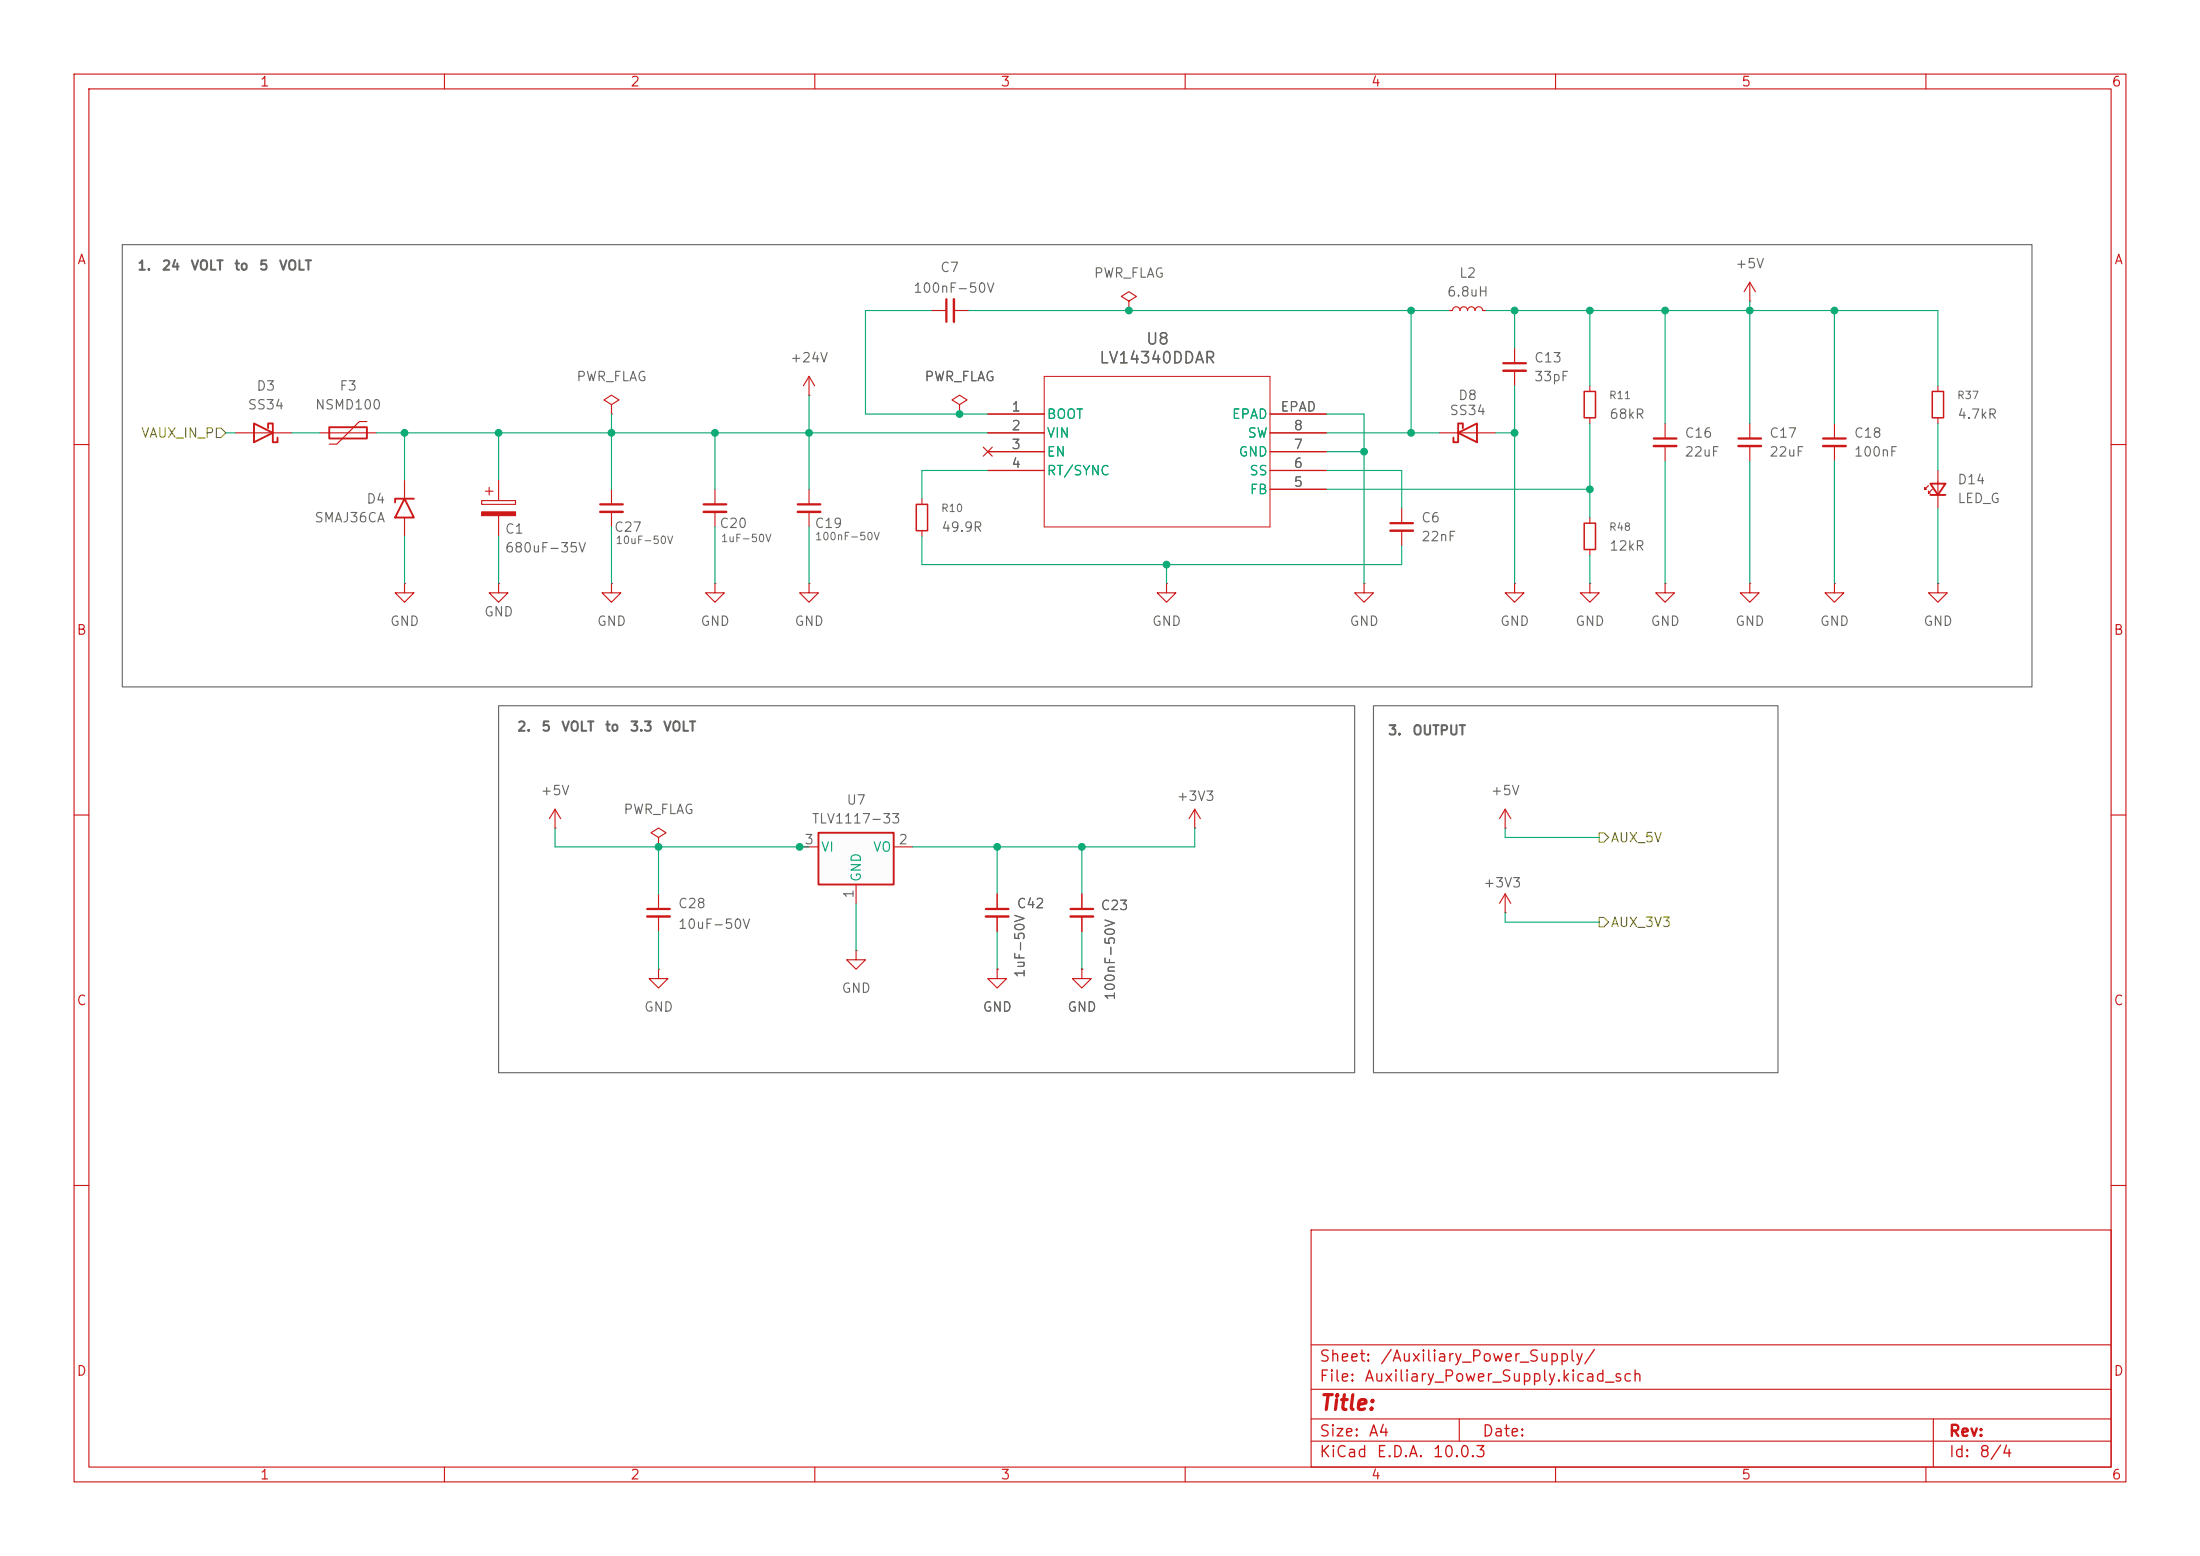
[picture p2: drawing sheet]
<svg xmlns="http://www.w3.org/2000/svg" width="297mm" height="210mm" viewBox="0 0 297 210" stroke-linecap="round" stroke-linejoin="round" font-family="sans-serif">
<g fill="none" stroke="#cc1918" stroke-width=".15">
<path d="M10 10h277v190h-277zM12 12h273v186h-273zM60 10v2M110 10v2M160 10v2M210 10v2M260 10v2M236.2 38.1v2.5M236.2 38.1l-.7 1.3M236.2 38.1l.8 1.3M31.7 58.4h7.7M43.2 58.4h7.6"/>
<path d="M49.5 56.9h-1l-3 3h-1.1M109.2 53.3h.1M109.2 50.8l-.7 1.3M109.2 50.8l.8 1.3M109.2 50.8v2.5M125.7 41.9h2.1M128.8 41.9h2M129.5 54.6l1.1-.6-1.1-.7-1 .7 1 .6v1.3M129.5 55.9h.1M133.3 58.4h7.7M133.3 55.9h7.7M152.4 40.6l1-.6-1-.6-1 .6 1 .6v1.3"/>
<path d="M152.4 41.9h.1M171.4 58.4h7.7M171.4 55.9h7.7M194.3 58.4h7.6M195.6 41.9h.5a.51 .51 0 0 1 .5-.5 .51 .51 0 0 1 .5 .5 .51 .51 0 0 1 .5-.5 .51 .51 0 0 1 .5 .5 .51 .51 0 0 1 .5-.5 .51 .51 0 0 1 .5 .5 .51 .51 0 0 1 .5-.5 .51 .51 0 0 1 .6 .5h.5M204.5 47v2M204.5 50v2.1M214.6 52.1v.7M214.6 56.4v.8M224.8 57.2v2M236.2 40.6h.1M236.2 57.2v2"/>
<path d="M247.6 57.2v2M261.6 52.1v.7M261.6 56.4v.8M10 60h2M54.6 78.7v1.3h1.3l-1.3 1.3-1.3-1.3h1.3M54.6 78.7h.1M54.6 64.8v2.5M54.6 69.9v2.5M65 67.6h4.6v.5h-4.6zM65.5 66.3h1M66 65.8v1M67.3 78.7v1.3h1.3l-1.3 1.3-1.3-1.3h1.3"/>
<path d="M67.3 78.7h.1M67.3 64.8v2.8M67.3 69.6v2.8M109.2 78.7v1.3h1.3l-1.3 1.3-1.3-1.3h1.3M109.2 78.7h.1M109.2 66v2.1M109.2 69.1v2M124.5 67.3v.8M124.5 71.6v.8M133.3 61h7.7M133.3 63.5h7.7M157.5 78.7v1.3h1.2l-1.2 1.3-1.3-1.3h1.3"/>
<path d="M157.5 78.7h.1M171.4 61h7.7M171.4 63.5h7.7M171.4 66h7.7M184.1 78.7v1.3h1.3l-1.3 1.3-1.2-1.3h1.2M184.1 78.7h.1M189.2 68.6v2M189.2 71.6v2.1M204.5 78.7v1.3h1.2l-1.2 1.3-1.3-1.3h1.3M204.5 78.7h.1M214.6 78.7v1.3h1.3l-1.3 1.3-1.2-1.3h1.2M214.6 78.7h.1"/>
<path d="M214.6 69.9v.7M214.6 74.2v.7M224.8 78.7v1.3h1.3l-1.3 1.3-1.3-1.3h1.3M224.8 78.7h.1M224.8 60.2v2M236.2 78.7v1.3h1.3l-1.3 1.3-1.3-1.3h1.3M236.2 78.7h.1M236.2 60.2v2M247.6 78.7v1.3h1.3l-1.3 1.3-1.2-1.3h1.2M247.6 78.7h.1M247.6 60.2v2M260.3 65.5l-.5 .5v-.2v.2h.3"/>
<path d="M260.9 66l-.6 .5v-.2v.2h.3M261.6 78.7v1.3h1.3l-1.3 1.3-1.3-1.3h1.3M261.6 78.7h.1M261.6 63.5v5.1M285 60h2M10 110h2M203.2 111.8h.1M203.2 109.2l-.8 1.3M203.2 109.2l.8 1.3M203.2 109.2v2.6M285 110h2M115.6 128.3v1.2h1.2l-1.2 1.3-1.3-1.3h1.3"/>
<path d="M115.6 128.3h.1M134.6 120.7v2M134.6 123.7v2M146 120.7v2M146 123.7v2M203.2 123.2h.1M203.2 120.7v2.5M203.2 120.7l-.8 1.2M203.2 120.7l.8 1.2M10 160h2M177 166h108v32h-108zM285 160h2"/>
<path d="M60 198v2M110 198v2M160 198v2M177 194.5h108M177 191.5h108M177 187.5h108M177 181.5h108M197 191.5v3M210 198v2M260 198v2M261 191.5v6.5"/>
</g>
<path d="M34.3 57.2l2.5 1.2-2.5 1.3zM36.2 57.8v-.6h.6v2.5h.7v-.6M44.4 57.7h5.1v1.5h-5.1zM196.8 58.4l2.6-1.2v2.5zM197.5 57.8v-.6h-.7v2.5h-.6v-.6M54.6 67.3l1.3 2.6h-2.6zM55.9 67.3h-2.6v.5M260.6 65.3h2l-1 1.5zM260.6 66.8h2" fill="none" stroke="#cc1918" stroke-width=".25"/>
<path d="M127.8 40.4v3M202.9 49h3.1M223.3 59.2h3M234.7 59.2h3M246.1 59.2h3.1M107.7 68.1h3M187.7 70.6h3.1M133.1 122.7h3M144.5 122.7h3.1" fill="none" stroke="#cc1918" stroke-width=".3"/>
<path d="M128.8 40.4v3M202.9 50h3.1M107.7 69.1h3M187.7 71.6h3.1M223.3 60.2h3M234.7 60.2h3M246.1 60.2h3.1M133.1 123.7h3M144.5 123.7h3.1" fill="none" stroke="#cc1918" stroke-width=".33"/>
<path d="M65 69.1h4.6v.5h-4.6z" fill="#cc1918" stroke="#cc1918" stroke-width=".15"/>
<path d="M213.9 52.8h1.5v3.6h-1.5zM260.9 52.8h1.5v3.6h-1.5zM123.7 68.1h1.5v3.5h-1.5zM213.9 70.6h1.5v3.6h-1.5z" fill="none" stroke="#cc1918" stroke-width=".2"/>
<path d="M141 50.8h30.4v20.3h-30.4z" fill="none" stroke="#cc1918" stroke-width=".14"/>
<path d="M110.5 112.4h10.1v7h-10.1z" fill="#fcfcfc"/>
<path d="M110.5 112.4h10.1v7h-10.1z" fill="none" stroke="#cc1918" stroke-width=".25"/>
<g fill="none" stroke="#cc1918" stroke-width=".15">
<path d="M82.5 54.6l1.1-.6-1.1-.7-1 .7 1 .6v1.3M82.5 55.9h.1M129.5 55.9h.1M133.3 55.9h7.7M133.3 58.4h7.7M171.4 55.9h7.7M171.4 58.4h7.7M82.5 78.7v1.3h1.3l-1.3 1.3-1.2-1.3h1.2M82.5 78.7h.1M82.5 66v2.1M82.5 69.1v2M96.5 78.7v1.3h1.3l-1.3 1.3-1.3-1.3h1.3"/>
<path d="M96.5 78.7h.1M96.5 66v2.1M96.5 69.1v2M132.7 60.4l1.3 1.2M133.3 61h7.7M133.3 63.5h7.7M134 60.4l-1.3 1.2M171.4 61h7.7M171.4 63.5h7.7M171.4 66h7.7M74.9 111.8h.1M74.9 109.2l-.7 1.3"/>
<path d="M74.9 109.2l.8 1.3M74.9 109.2v2.6M88.9 113l1-.6-1-.6-1 .6 1 .6v1.3M88.9 114.3h.1M107.9 114.3h2.6M115.6 119.4v2.5M120.6 114.3h2.6M161.3 111.8h.1M161.3 109.2l-.8 1.3M161.3 109.2l.8 1.3M161.3 109.2v2.6M88.9 130.8v1.3h1.3l-1.3 1.3-1.3-1.3h1.3"/>
<path d="M88.9 130.8h.1M88.9 120.7v2M88.9 123.7v2M134.6 130.8v1.3h1.3l-1.3 1.3-1.3-1.3h1.3M134.6 130.8h.1M134.6 120.7v2M134.6 123.7v2M146 130.8v1.3h1.3l-1.3 1.3-1.2-1.3h1.2M146 130.8h.1M146 120.7v2M146 123.7v2"/>
</g>
<path d="M81 68.1h3.1M95 68.1h3M87.4 122.7h3" fill="none" stroke="#cc1918" stroke-width=".3"/>
<path d="M81 69.1h3.1M95 69.1h3M87.4 123.7h3" fill="none" stroke="#cc1918" stroke-width=".33"/>
<path d="M29.2 57.8h.6l.7 .6-.7 .7h-.6zM215.9 112.4h.6l.7 .6-.7 .7h-.6zM215.9 123.8h.6l.7 .7-.7 .6h-.6z" fill="none" stroke="#848400" stroke-width=".15"/>
<g fill="none" stroke="#0dab76" stroke-width=".15">
<path d="M30.5 58.4h1.2M39.4 58.4h3.8M50.8 58.4h82.5M54.6 58.4v6.4M67.3 58.4v6.4M82.5 55.9v10.1M96.5 58.4v7.6M109.2 53.3v12.7M125.7 41.9h-8.9v14h16.5M130.8 41.9h64.8M179.1 58.4h15.2M179.1 55.9h5v22.8"/>
<path d="M190.5 41.9v16.5M200.7 41.9h60.9v10.2M201.9 58.4h2.6M204.5 41.9v5.1M204.5 52.1v26.6M214.6 41.9v10.2M214.6 57.2v12.7M224.8 41.9v15.3M236.2 40.6v16.6M247.6 41.9v15.3M261.6 57.2v6.3M54.6 72.4v6.3"/>
<path d="M67.3 72.4v6.3M82.5 71.1v7.6M96.5 71.1v7.6M109.2 71.1v7.6M124.5 72.4v3.8h64.7v-2.5M133.3 63.5h-8.8v3.8M157.5 76.2v2.5M179.1 63.5h10.1v5.1M179.1 66h35.5M179.1 61h5M214.6 74.9v3.8M224.8 62.2v16.5"/>
<path d="M236.2 62.2v16.5M247.6 62.2v16.5M261.6 68.6v10.1M74.9 111.8v2.5h34.3M88.9 114.3v6.4M134.6 114.3v6.4M146 114.3v6.4M161.3 111.8v2.5h-38.1M203.2 111.8v1.2h12.7M88.9 125.7v5.1M115.6 121.9v6.4M134.6 125.7v5.1"/>
<path d="M146 125.7v5.1M203.2 123.2v1.3h12.7"/>
</g>
<path d="M16.5 33h257.8v59.7h-257.8zM67.3 95.3h115.6v49.5h-115.6zM185.4 95.3h54.6v49.5h-54.6z" fill="none" stroke="#666" stroke-width=".15"/>
<g fill="#0dab76" stroke="#0dab76" stroke-width=".14">
<circle cx="224.8" cy="41.9" r=".46"/>
<circle cx="214.6" cy="41.9" r=".46"/>
<circle cx="247.6" cy="41.9" r=".46"/>
<circle cx="236.2" cy="41.9" r=".46"/>
<circle cx="190.5" cy="58.4" r=".46"/>
<circle cx="214.6" cy="66" r=".46"/>
<circle cx="109.2" cy="58.4" r=".46"/>
<circle cx="96.5" cy="58.4" r=".46"/>
<circle cx="67.3" cy="58.4" r=".46"/>
<circle cx="82.5" cy="58.4" r=".46"/>
<circle cx="54.6" cy="58.4" r=".46"/>
<circle cx="88.9" cy="114.3" r=".46"/>
<circle cx="134.6" cy="114.3" r=".46"/>
<circle cx="107.9" cy="114.3" r=".46"/>
<circle cx="184.1" cy="61" r=".46"/>
<circle cx="204.5" cy="41.9" r=".46"/>
<circle cx="190.5" cy="41.9" r=".46"/>
<circle cx="204.5" cy="58.4" r=".46"/>
<circle cx="146" cy="114.3" r=".46"/>
<circle cx="157.5" cy="76.2" r=".46"/>
<circle cx="129.5" cy="55.9" r=".46"/>
<circle cx="152.4" cy="41.9" r=".46"/>
</g>
<text font-size="2" fill="#cc1918" x="178" y="190.8">Title:</text>
<g font-size="1.5" fill="#666">
<text x="154.6" y="46.9">U8</text>
<text x="148.3" y="49.4">LV14340DDAR</text>
</g>
<g font-size="1.5" fill="#cc1918">
<text x="178" y="184.2">Sheet:</text>
<text x="186.2" y="184.2">/Auxiliary_Power_Supply/</text>
<text x="178" y="186.9">File:</text>
<text x="184.1" y="186.9">Auxiliary_Power_Supply.kicad_sch</text>
<text x="178" y="197.1">KiCad</text>
<text x="178" y="194.3">Size:</text>
<text x="184.7" y="194.3">A4</text>
<text x="185.7" y="197.1">E.D.A.</text>
<text x="193.3" y="197.1">10.0.3</text>
<text x="200" y="194.3">Date:</text>
<text x="263" y="194.3">Rev:</text>
<text x="263" y="197.1">Id:</text>
<text x="267.1" y="197.1">8/4</text>
</g>
<g font-size="1.3" fill="#cc1918">
<text x="35" y="12">1</text>
<text x="85" y="12">2</text>
<text x="135" y="12">3</text>
<text x="185" y="12">4</text>
<text x="235" y="12">5</text>
<text x="285" y="12">6</text>
<text x="10.3" y="36">A</text>
<text x="285.3" y="36">A</text>
<text x="10.3" y="86">B</text>
<text x="285.3" y="86">B</text>
<text x="10.3" y="136">C</text>
<text x="285.3" y="136">C</text>
<text x="10.3" y="186">D</text>
<text x="285.3" y="186">D</text>
<text x="35" y="200">1</text>
<text x="85" y="200">2</text>
<text x="135" y="200">3</text>
<text x="185" y="200">4</text>
<text x="235" y="200">5</text>
<text x="285" y="200">6</text>
</g>
<g font-size="1.3" fill="#666">
<text x="18.5" y="36.8">1.</text>
<text x="21.8" y="36.8">24</text>
<text x="25.6" y="36.8">VOLT</text>
<text x="31.5" y="36.8">to</text>
<text x="34.9" y="36.8">5</text>
<text x="37.6" y="36.8">VOLT</text>
<text x="123.2" y="39.8">100nF-50V</text>
<text x="126.8" y="37">C7</text>
<text x="147.6" y="37.8">PWR_FLAG</text>
<text x="195.3" y="40.3">6.8uH</text>
<text x="196.9" y="37.8">L2</text>
<text x="234.2" y="36.5">+5V</text>
<text x="34.5" y="53">D3</text>
<text x="45.7" y="53">F3</text>
<text x="77.7" y="51.8">PWR_FLAG</text>
<text x="106.6" y="49.2">+24V</text>
<text x="124.7" y="51.8">PWR_FLAG</text>
<text x="207" y="49.2">C13</text>
<text x="207" y="51.8">33pF</text>
<text x="33.4" y="55.6">SS34</text>
<text x="42.4" y="55.6">NSMD100</text>
<text x="136.5" y="55.9">1</text>
<text x="136.5" y="58.4">2</text>
<text x="172.8" y="55.9">EPAD</text>
<text x="174.6" y="58.4">8</text>
<text x="195.6" y="56.3">SS34</text>
<text x="196.8" y="54.3">D8</text>
<text x="217.2" y="56.9">68kR</text>
<text x="227.3" y="59.4">C16</text>
<text x="238.8" y="59.4">C17</text>
<text x="250.2" y="59.4">C18</text>
<text x="264.2" y="56.9">4.7kR</text>
<text x="136.5" y="60.9">3</text>
<text x="136.5" y="63.5">4</text>
<text x="174.6" y="63.5">6</text>
<text x="174.6" y="60.9">7</text>
<text x="227.3" y="61.9">22uF</text>
<text x="238.8" y="61.9">22uF</text>
<text x="250.2" y="61.9">100nF</text>
<text x="264.2" y="65.7">D14</text>
<text x="42.4" y="70.8">SMAJ36CA</text>
<text x="49.4" y="68.3">D4</text>
<text x="97" y="71.6">C20</text>
<text x="109.9" y="71.6">C19</text>
<text x="174.6" y="66">5</text>
<text x="191.8" y="70.8">C6</text>
<text x="264.2" y="68.2">LED_G</text>
<text x="68.1" y="72.3">C1</text>
<text x="68.1" y="74.9">680uF-35V</text>
<text x="82.8" y="72.1">C27</text>
<text x="127" y="72.1">49.9R</text>
<text x="191.8" y="73.4">22nF</text>
<text x="217.2" y="74.6">12kR</text>
<text x="65.3" y="83.5">GND</text>
<text x="52.6" y="84.8">GND</text>
<text x="80.5" y="84.8">GND</text>
<text x="94.5" y="84.8">GND</text>
<text x="107.2" y="84.8">GND</text>
<text x="155.4" y="84.8">GND</text>
<text x="182.1" y="84.8">GND</text>
<text x="202.4" y="84.8">GND</text>
<text x="212.6" y="84.8">GND</text>
<text x="222.8" y="84.8">GND</text>
<text x="234.2" y="84.8">GND</text>
<text x="245.6" y="84.8">GND</text>
<text x="259.6" y="84.8">GND</text>
<text x="69.7" y="99">2.</text>
<text x="73" y="99">5</text>
<text x="75.7" y="99">VOLT</text>
<text x="81.6" y="99">to</text>
<text x="84.9" y="99">3.3</text>
<text x="89.4" y="99">VOLT</text>
<text x="187.3" y="99.5">3.</text>
<text x="190.6" y="99.5">OUTPUT</text>
<text x="72.9" y="107.7">+5V</text>
<text x="201.2" y="107.7">+5V</text>
<text x="84.1" y="110.2">PWR_FLAG</text>
<text x="109.5" y="111.5">TLV1117-33</text>
<text x="114.2" y="108.9">U7</text>
<text x="158.8" y="108.4">+3V3</text>
<text x="108.5" y="114.3">3</text>
<text x="121.2" y="114.3">2</text>
<text x="91.4" y="122.9">C28</text>
<text x="91.4" y="125.7">10uF-50V</text>
<text x="115.5" y="121.4" transform="rotate(-90 115.5 121.4)">1</text>
<text x="137.2" y="122.9">C42</text>
<text x="148.5" y="123.1">C23</text>
<text x="200.2" y="120.1">+3V3</text>
<text x="86.9" y="136.9">GND</text>
<text x="113.5" y="134.3">GND</text>
<text x="132.6" y="136.9">GND</text>
<text x="138.6" y="132.1" transform="rotate(-90 138.6 132.1)">1uF-50V</text>
<text x="144" y="136.9">GND</text>
<text x="150.8" y="135.1" transform="rotate(-90 150.8 135.1)">100nF-50V</text>
</g>
<g font-size="1.3" fill="#848400">
<text x="19" y="59.4">VAUX_IN_P</text>
<text x="217.4" y="114">AUX_5V</text>
<text x="217.4" y="125.4">AUX_3V3</text>
</g>
<g font-size="1.3" fill="#008484">
<text x="141.2" y="56.9">BOOT</text>
<text x="141.2" y="59.4">VIN</text>
<text x="166.2" y="56.9">EPAD</text>
<text x="168.3" y="59.4">SW</text>
<text x="141.2" y="61.9">EN</text>
<text x="141.2" y="64.5">RT/SYNC</text>
<text x="167.1" y="61.9">GND</text>
<text x="168.6" y="64.5">SS</text>
<text x="168.6" y="67">FB</text>
<text x="110.7" y="115.3">VI</text>
<text x="116.5" y="119.1" transform="rotate(-90 116.5 119.1)">GND</text>
<text x="117.8" y="115.3">VO</text>
</g>
<g font-size="1" fill="#666">
<text x="217.1" y="54.1">R11</text>
<text x="264.1" y="54.1">R37</text>
<text x="127" y="69.4">R10</text>
<text x="217.1" y="71.9">R48</text>
<text x="83" y="73.7">10uF-50V</text>
<text x="97.2" y="73.4">1uF-50V</text>
<text x="109.9" y="73.2">100nF-50V</text>
</g>
</svg>
